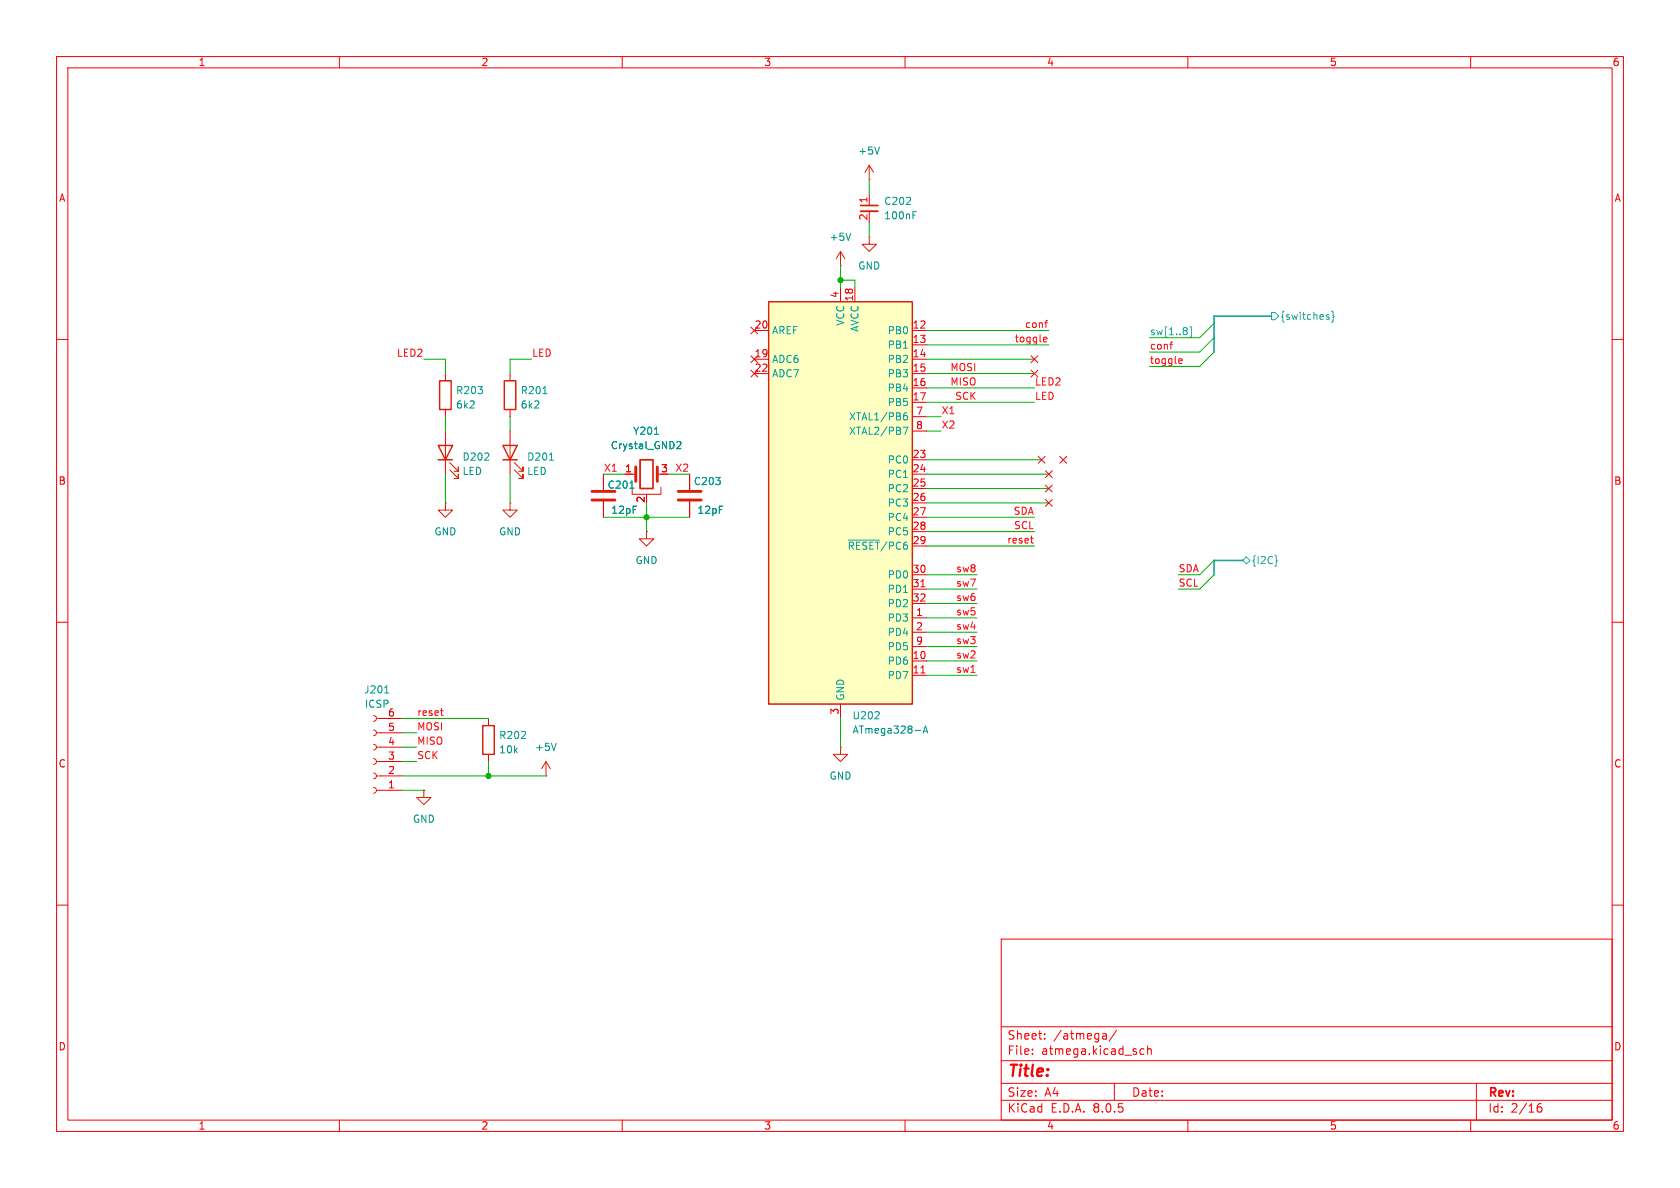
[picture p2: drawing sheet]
<svg xmlns="http://www.w3.org/2000/svg" width="297mm" height="210mm" viewBox="0 0 297 210" stroke-linecap="round" stroke-linejoin="round" font-family="sans-serif">
<g fill="none" stroke="#f90000" stroke-width=".18">
<path d="M10 10h277v190h-277zM12 12h273v186h-273zM60 10v2M110 10v2M160 10v2M210 10v2M260 10v2M10 60h2M285 60h2M10 110h2M285 110h2M10 160h2"/>
<path d="M285 160h2M177 166h108v32h-108zM60 198v2M110 198v2M160 198v2M177 194.5h108M177 191.5h108M177 187.5h108M177 181.5h108M182.5 186.3v.1M182.5 185.5v.1M184.7 183.6v.1"/>
<path d="M184.7 182.8v.1M195.1 182.7l.4 .1 .1 .9M195.6 183.6l-.5 .1M195.6 183.1h-.5M197 191.5v3M197.4 182.1l-1.3 2M202.2 185.5l-.4-.1-.3 .3v.4l.2 .2h.5M202.9 185.5l.2-.1 .4 .1v.9M202.9 184.9v1.5M210 198v2M260 198v2M261 191.5v6.5"/>
<path d="M271.7 196l.3-.3h.5l.1 .3v.3l-.3 .3h-.3l-.3-.3M272.5 195.1a.6 .6 0 0 0-.8 .6"/>
</g>
<path d="M90.2 78.7v2.6M90.9 83.1l1.6 1.5v-.8v.8h-.8M90.9 81.8l1.6 1.5v-.7v.7h-.8M74.9 139.7v1.3h1.3l-1.3 1.2-1.2-1.2h1.2" fill="none" stroke="#d72100" stroke-width=".18"/>
<path d="M90.2 76.2v2.5M90.2 81.3v2.5M121.9 83.8v2.8M121.9 88.6v2.8M74.9 139.7h.1" fill="none" stroke="#df0000" stroke-width=".18"/>
<path d="M88.9 78.7h2.5l-1.2 2.6zM88.9 81.3h2.5" fill="none" stroke="#d72100" stroke-width=".25"/>
<path d="M97.1 81.3h.8" fill="none" stroke="#00a0a0" stroke-width=".18"/>
<path d="M119.9 86.9h4.1M119.9 88.4h4.1" fill="none" stroke="#d72100" stroke-width=".51"/>
<path d="M135.9 53.3h25.4v71.2h-25.4z" fill="#ffffc2"/>
<path d="M135.9 53.3h25.4v71.2h-25.4zM77.5 78.7h2.5l-1.3 2.6zM77.7 67.3h2.1v5.1h-2.1zM89.2 67.3h2v5.1h-2zM77.5 81.3h2.5M85.3 128.3h2.1v5.1h-2.1z" fill="none" stroke="#d72100" stroke-width=".25"/>
<g fill="none" stroke="#df0000" stroke-width=".18">
<path d="M153.7 31.8h.1M153.7 34.3v2M153.7 37.3v2.1M133.3 58.4h2.6M148.6 47h.1M148.6 50.8v2.5M151.1 50.8v2.5M153.7 41.9h.1M161.3 58.4h2.5M78.7 66v1.3M78.7 72.4v1.3M78.7 76.2v2.5"/>
<path d="M90.2 66v1.3M90.2 72.4v1.3M133.3 63.5h2.6M133.3 66h2.6M161.3 61h2.5M161.3 63.5h2.5M161.3 66h2.5M161.3 68.6h2.5M161.3 71.1h2.5M161.3 73.7h2.5M161.3 76.2h2.5M78.7 88.9h.1"/>
<path d="M78.7 81.3v2.5M90.2 88.9h.1M106.7 83.8v2.8M106.7 88.6v2.8M110.5 83.8h1.3M114.3 94h.1M121.9 83.8v2.8M121.9 88.6v2.8M161.3 81.3h2.5M161.3 83.8h2.5M161.3 86.4h2.5M161.3 88.9h2.5"/>
<path d="M161.3 91.4h2.5M161.3 94h2.5M161.3 96.5h2.5M161.3 109.2h2.5M161.3 116.8h2.5M161.3 119.4h2.5M161.3 111.8h2.5M161.3 101.6h2.5M161.3 104.1h2.5M161.3 106.7h2.5M161.3 114.3h2.5M67.3 139.7h3.8"/>
<path d="M67.3 137.2h3.8M67.3 134.6h3.8M67.3 132.1h3.8M67.3 129.5h3.8M67.3 127h3.8M86.4 127v1.3M86.4 133.4v1.2M96.5 137.2h.1M148.6 132.1h.1M148.6 124.5v2.5"/>
</g>
<path d="M162.8 119h.7M162.8 103.7h.7" fill="none" stroke="#e70000" stroke-width=".18"/>
<path d="M96 69.6h.7M115.7 76.8h.7M159.7 75.5h.8l-.5 1.3M159.8 73.6l.4-.1 .2 .2-.1 .5h-.3l-.2-.1M160.3 73h-.3l-.2 .3M111.4 86.3h.7M150 95.5h5.5M68 122.5h.7M154.7 127.1h.7M155.4 125.9v.4" fill="none" stroke="#00a0a0" stroke-width=".18"/>
<path d="M155.5 26l-.4 1.2M161.4 38h.4M161.4 37.4h.6M150.4 41.2l-.4 1.3M119.7 78.1l.4-.1 .3 .4-.8 .9h.8M98.3 131.4l-.4 1.3M161.8 129.1h1M163.2 129.6l.4-1.3 .4 1.3M163.3 129.2h.6" fill="none" stroke="#008e8e" stroke-width=".18"/>
<g fill="none" stroke="#d72100" stroke-width=".18">
<path d="M153.7 29.2l-.8 1.3M153.7 29.2v2.6M153.7 29.2l.7 1.3M148.6 44.5l-.8 1.2M148.6 44.5v2.5M148.6 44.5l.8 1.2M153.7 41.9v1.3h1.2l-1.2 1.3-1.3-1.3h1.3M78.7 78.7v2.6M78.7 88.9v1.3h1.3l-1.3 1.2-1.2-1.2h1.2M79.5 83.1l1.5 1.5v-.8v.8h-.7M79.5 81.8l1.5 1.5v-.7v.7h-.7M90.2 88.9v1.3h1.2l-1.2 1.2-1.3-1.2h1.3"/>
<path d="M111.8 86.1v1.3h5v-1.3M111.8 83.8h.6M114.3 94v1.3h1.3l-1.3 1.2-1.3-1.2h1.3M114.3 87.4v.2M116.2 83.8h.6M66 126.5l.4 .1 .1 .4-.1 .4-.4 .1M66 129l.4 .2 .1 .3-.1 .4-.4 .1M66 131.6l.4 .1 .1 .4-.1 .3-.4 .2M66 134.1l.4 .2 .1 .3-.1 .4-.4 .1M66 136.7l.4 .1 .1 .4-.1 .3-.4 .2M66 139.2l.4 .1 .1 .4-.1 .4-.4 .1M66.5 127h.8"/>
<path d="M66.5 129.5h.8M66.5 132.1h.8M66.5 134.6h.8M66.5 137.2h.8M66.5 139.7h.8M96.5 134.6l-.7 1.3M96.5 134.6v2.6M96.5 134.6l.8 1.3M148.6 132.1v1.3h1.3l-1.3 1.2-1.3-1.2h1.3"/>
</g>
<path d="M152.1 37.3h3.1" fill="none" stroke="#d72100" stroke-width=".33"/>
<path d="M152.1 36.3h3.1M113.2 81.3h2.2v5.1h-2.2z" fill="none" stroke="#d72100" stroke-width=".3"/>
<path d="M104.6 86.9h4.1M104.6 88.4h4.1M112.4 82.6v2.5M116.2 82.6v2.5" fill="none" stroke="#d72100" stroke-width=".51"/>
<path d="M209.8 58l.1 .1-.1 .3M209.8 58.5l.1 .2-.1 .4M210.3 57.8h.3v1.8h-.3M224.8 55.2h.6l.7 .7-.7 .6h-.6zM234.6 56l.3 .1 .1 .2-.2 .2h-.2M234.6 55.6l.3 .1M235.4 55l.3 .2v.6l.1 .2-.1 .2v.6l-.3 .1M219.7 99.1l.6-.7 .7 .7-.7 .6zM225.6 99l.2 .2-.2 .1" fill="none" stroke="#00c8ff" stroke-width=".18"/>
<g fill="none" stroke="#f70b18" stroke-width=".18">
<path d="M184.7 59.6l.3 .1 .1 .2-.6 .1M184.7 57.1h.5M185.2 56.6l-.2 .1M185 60.4h-.3M206.8 60.9h.5M207.3 60.4l-.3 .1M208.6 63.4l.3 .1 .1 .2-.6 .1M208.9 64.2l-.3 .1M182.2 95.2h.5M182.4 95.9l.3 .1M171.7 118.9h.7M77.9 125.6h.5"/>
<path d="M78.1 126.4l.3 .1"/>
</g>
<path d="M224.8 55.9h-10.2v6.3M219.7 99.1h-5.1v2.5" fill="none" stroke="#00c8ff" stroke-width=".3"/>
<g fill="none" stroke="#00b200" stroke-width=".18">
<path d="M153.7 31.8v2.5M153.7 39.4v2.5M148.6 47v3.8M148.6 49.5h2.5v1.3M163.8 58.4h21.6M214.6 57.2l-2.5 2.5h-8.9M214.6 59.7l-2.5 2.5h-8.9M74.9 63.5h3.8v2.5M78.7 73.7v2.5M90.2 73.7v2.5M94 63.5h-3.8v2.5M163.8 63.5h19.1"/>
<path d="M163.8 76.2h2.6M163.8 73.7h2.6M163.8 71.1h19.1M163.8 66h19.1M163.8 68.6h19.1M163.8 61h21.6M214.6 62.2l-2.5 2.6h-8.9M78.7 83.8v5.1M90.2 83.8v5.1M106.7 91.4h15.2M106.7 83.8h3.8M114.3 88.9v5.1"/>
<path d="M118.1 83.8h3.8M163.8 86.4h21.6M163.8 91.4h19.1M163.8 83.8h21.6M163.8 81.3h20.3M163.8 94h19.1M163.8 96.5h19.1M163.8 88.9h21.6M214.6 99.1l-2.5 2.5h-3.8M163.8 114.3h8.9M163.8 111.8h8.9M163.8 109.2h8.9"/>
<path d="M163.8 119.4h8.9M163.8 116.8h8.9M163.8 104.1h8.9M163.8 106.7h8.9M163.8 101.6h8.9M214.6 101.6l-2.5 2.5h-3.8M71.1 132.1h2.6M71.1 139.7h3.8M71.1 134.6h2.6M71.1 127h15.3M71.1 137.2h25.4M71.1 129.5h2.6"/>
<path d="M86.4 134.6v2.6M148.6 127v5.1"/>
</g>
<g fill="none" stroke="#e40014" stroke-width=".18">
<path d="M132.7 57.8l1.3 1.2M134 57.8l-1.3 1.2M132.7 65.4l1.3 1.2M132.7 62.9l1.3 1.2M134 65.4l-1.3 1.2M134 62.9l-1.3 1.2M182.3 62.9l1.2 1.2M182.3 65.4l1.2 1.2M183.5 62.9l-1.2 1.2M183.5 65.4l-1.2 1.2M183.5 80.7l1.3 1.2M184.8 80.7l-1.3 1.2"/>
<path d="M184.8 83.2l1.2 1.2M184.8 88.3l1.2 1.2M184.8 85.8l1.2 1.2M186 83.2l-1.2 1.2M186 88.3l-1.2 1.2M186 85.8l-1.2 1.2M187.4 80.7l1.2 1.2M188.6 80.7l-1.2 1.2"/>
</g>
<g fill="#00a400" stroke="#00a400" stroke-width=".18">
<circle cx="148.6" cy="49.5" r=".46"/>
<circle cx="114.3" cy="91.4" r=".46"/>
<circle cx="86.4" cy="137.2" r=".46"/>
</g>
<text font-size="2.8" fill="#f90000" x="178" y="190.9">Title:</text>
<g font-size="2.1" fill="#f90000">
<text x="178" y="184">Sheet:</text>
<text x="186.2" y="184">/atmega/</text>
<text x="178" y="186.7">File:</text>
<text x="184.1" y="186.7">atmega.kicad_sch</text>
<text x="178" y="196.9">KiCad</text>
<text x="178" y="194.1">Size:</text>
<text x="184.7" y="194.1">A4</text>
<text x="185.7" y="196.9">E.D.A.</text>
<text x="193.3" y="196.9">8.0.5</text>
<text x="200" y="194.1">Date:</text>
<text x="263" y="194.3">Rev:</text>
<text x="263" y="196.9">Id:</text>
<text x="267.1" y="196.9">2/16</text>
</g>
<g font-size="1.8" fill="#f90000">
<text x="35" y="11.9">1</text>
<text x="85" y="11.9">2</text>
<text x="135" y="11.9">3</text>
<text x="185" y="11.9">4</text>
<text x="235" y="11.9">5</text>
<text x="285" y="11.9">6</text>
<text x="10.3" y="35.9">A</text>
<text x="285.3" y="35.9">A</text>
<text x="10.3" y="85.9">B</text>
<text x="285.3" y="85.9">B</text>
<text x="10.3" y="135.9">C</text>
<text x="285.3" y="135.9">C</text>
<text x="10.3" y="185.9">D</text>
<text x="285.3" y="185.9">D</text>
<text x="35" y="199.9">1</text>
<text x="85" y="199.9">2</text>
<text x="135" y="199.9">3</text>
<text x="185" y="199.9">4</text>
<text x="235" y="199.9">5</text>
<text x="285" y="199.9">6</text>
</g>
<g font-size="1.8" fill="#008e8e">
<text x="151.6" y="27.5">+5V</text>
<text x="156.2" y="39">100nF</text>
<text x="146.6" y="42.8">+5V</text>
<text x="151.6" y="47.9">GND</text>
<text x="80.5" y="72.4">6k2</text>
<text x="92" y="72.4">6k2</text>
<text x="107.9" y="79.6">Crystal_GND2</text>
<text x="81.7" y="84.2">LED</text>
<text x="93.1" y="84.2">LED</text>
<text x="76.7" y="94.8">GND</text>
<text x="88.1" y="94.8">GND</text>
<text x="108" y="91">12pF</text>
<text x="123.2" y="91">12pF</text>
<text x="112.3" y="99.9">GND</text>
<text x="64.4" y="125.3">ICSP</text>
<text x="150.6" y="129.9">ATmega328-A</text>
<text x="88.1" y="133.4">10k</text>
<text x="94.5" y="132.9">+5V</text>
<text x="146.6" y="138">GND</text>
<text x="72.9" y="145.6">GND</text>
</g>
<g font-size="1.8" fill="#e70000">
<text x="153.4" y="39.1" transform="rotate(-90 153.4 39.1)">2</text>
<text x="153.4" y="36" transform="rotate(-90 153.4 36)">1</text>
<text x="148.3" y="52.8" transform="rotate(-90 148.3 52.8)">4</text>
<text x="150.9" y="53.4" transform="rotate(-90 150.9 53.4)">18</text>
<text x="133.3" y="58.2">20</text>
<text x="161.2" y="58.2">12</text>
<text x="133.3" y="63.2">19</text>
<text x="133.3" y="65.8">22</text>
<text x="161.2" y="60.7">13</text>
<text x="161.2" y="63.2">14</text>
<text x="161.2" y="65.8">15</text>
<text x="161.2" y="68.3">16</text>
<text x="161.2" y="70.9">17</text>
<text x="161.9" y="73.4">7</text>
<text x="161.9" y="75.9">8</text>
<text x="110.4" y="83.6">1</text>
<text x="116.8" y="83.6">3</text>
<text x="161.2" y="81">23</text>
<text x="161.2" y="83.6">24</text>
<text x="114" y="89" transform="rotate(-90 114 89)">2</text>
<text x="161.2" y="86.1">25</text>
<text x="161.2" y="88.6">26</text>
<text x="161.2" y="91.2">27</text>
<text x="161.2" y="93.7">28</text>
<text x="161.2" y="96.3">29</text>
<text x="161.2" y="101.3">30</text>
<text x="161.2" y="103.9">31</text>
<text x="161.2" y="106.4">32</text>
<text x="161.9" y="109">1</text>
<text x="161.9" y="111.5">2</text>
<text x="161.2" y="116.6">10</text>
<text x="161.2" y="119.1">11</text>
<text x="161.9" y="114">9</text>
<text x="68.5" y="131.8">4</text>
<text x="68.5" y="129.3">5</text>
<text x="68.5" y="126.7">6</text>
<text x="148.3" y="126.4" transform="rotate(-90 148.3 126.4)">3</text>
<text x="68.5" y="136.9">2</text>
<text x="68.5" y="134.4">3</text>
<text x="68.5" y="139.4">1</text>
</g>
<g font-size="1.8" fill="#00a0a0">
<text x="156.2" y="36.4">C202</text>
<text x="136.4" y="59.3">AREF</text>
<text x="149.5" y="57.7" transform="rotate(-90 149.5 57.7)">VCC</text>
<text x="152" y="58.8" transform="rotate(-90 152 58.8)">AVCC</text>
<text x="156.8" y="59.3">PB0</text>
<text x="136.4" y="64.4">ADC6</text>
<text x="156.8" y="61.8">PB1</text>
<text x="156.8" y="64.4">PB2</text>
<text x="80.5" y="69.9">R203</text>
<text x="92" y="69.9">R201</text>
<text x="136.4" y="66.9">ADC7</text>
<text x="156.8" y="66.9">PB3</text>
<text x="156.8" y="69.4">PB4</text>
<text x="156.8" y="72">PB5</text>
<text x="111.8" y="77.1">Y201</text>
<text x="150" y="74.5">XTAL1/PB6</text>
<text x="150" y="77.1">XTAL2/PB7</text>
<text x="81.7" y="81.6">D202</text>
<text x="93.1" y="81.6">D201</text>
<text x="156.8" y="82.1">PC0</text>
<text x="107.3" y="86.6">C201</text>
<text x="122.6" y="86">C203</text>
<text x="156.8" y="84.7">PC1</text>
<text x="156.8" y="87.2">PC2</text>
<text x="156.8" y="89.8">PC3</text>
<text x="156.8" y="92.3">PC4</text>
<text x="156.8" y="94.8">PC5</text>
<text x="149.8" y="97.4">~{RESET}/PC6</text>
<text x="156.8" y="102.5">PD0</text>
<text x="156.8" y="105">PD1</text>
<text x="156.8" y="107.5">PD2</text>
<text x="156.8" y="110.1">PD3</text>
<text x="156.8" y="112.6">PD4</text>
<text x="156.8" y="117.7">PD6</text>
<text x="156.8" y="115.2">PD5</text>
<text x="64.3" y="122.8">J201</text>
<text x="149.5" y="124" transform="rotate(-90 149.5 124)">GND</text>
<text x="156.8" y="120.2">PD7</text>
<text x="88.1" y="130.8">R202</text>
<text x="150.6" y="127.4">U202</text>
</g>
<g font-size="1.8" fill="#f70b18">
<text x="181.1" y="58.1">conf</text>
<text x="70.1" y="63.2">LED2</text>
<text x="94" y="63.2">LED</text>
<text x="167.9" y="65.7">MOSI</text>
<text x="179.3" y="60.6">toggle</text>
<text x="203.2" y="61.9">conf</text>
<text x="203.2" y="64.4">toggle</text>
<text x="167.9" y="68.2">MISO</text>
<text x="168.8" y="70.8">SCK</text>
<text x="182.9" y="68.2">LED2</text>
<text x="182.9" y="70.8">LED</text>
<text x="166.4" y="73.3">X1</text>
<text x="166.4" y="75.9">X2</text>
<text x="106.7" y="83.5">X1</text>
<text x="119.3" y="83.5">X2</text>
<text x="179.1" y="91.1">SDA</text>
<text x="179.2" y="93.6">SCL</text>
<text x="168.9" y="101.3">sw8</text>
<text x="178" y="96.2">reset</text>
<text x="208.3" y="101.3">SDA</text>
<text x="168.9" y="103.8">sw7</text>
<text x="168.9" y="106.3">sw6</text>
<text x="208.3" y="103.8">SCL</text>
<text x="168.9" y="111.4">sw4</text>
<text x="168.9" y="114">sw3</text>
<text x="168.9" y="108.9">sw5</text>
<text x="168.9" y="119">sw1</text>
<text x="168.9" y="116.5">sw2</text>
<text x="73.7" y="131.7">MISO</text>
<text x="73.7" y="129.2">MOSI</text>
<text x="73.7" y="126.7">reset</text>
<text x="73.7" y="134.3">SCK</text>
</g>
<g font-size="1.8" fill="#00c8ff">
<text x="203.2" y="59.3">sw[1..8]</text>
<text x="226.3" y="56.7">{switches}</text>
<text x="221.2" y="99.9">{I2C}</text>
</g>
</svg>
